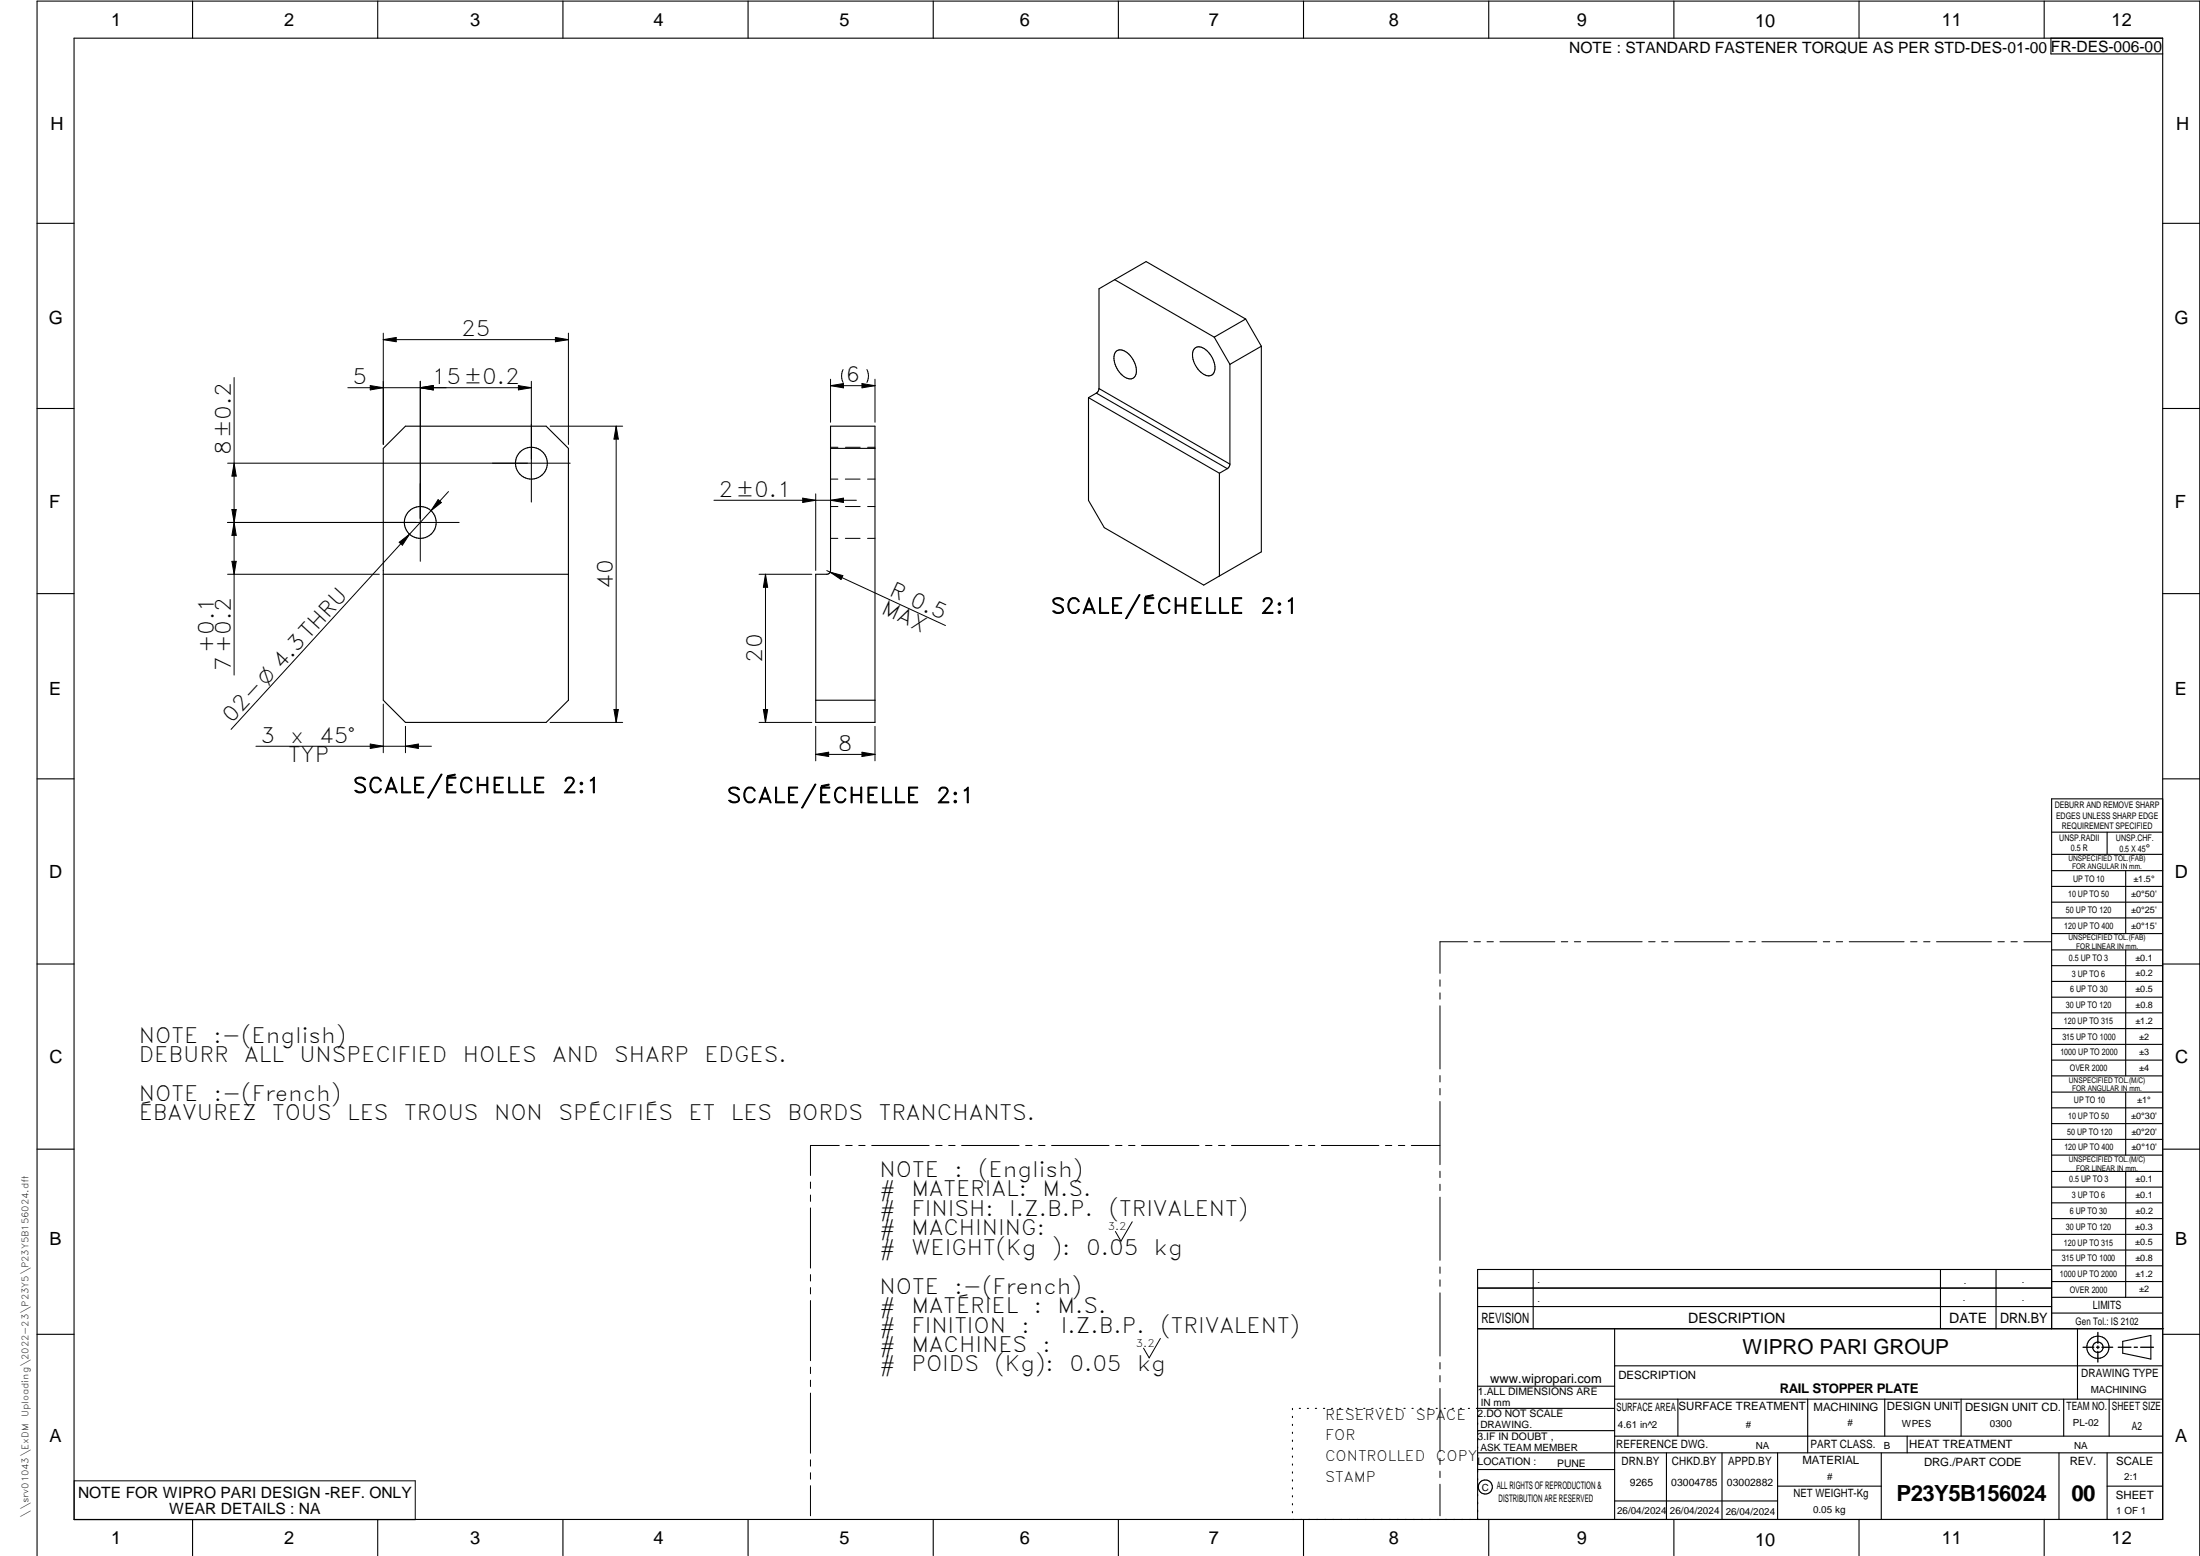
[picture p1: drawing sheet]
<svg xmlns="http://www.w3.org/2000/svg" width="594mm" height="420mm" viewBox="0 0 594 420" stroke-linecap="round" stroke-linejoin="round" font-family="sans-serif">
<g fill="none" stroke="#000" stroke-width=".3">
<path d="M20 10.3h564v400h-564zM52 .3v10M102 .3v10M152 .3v10M202 .3v10M252 .3v10M302 .3v10M352 .3v10M402 .3v10M452 .3v10M502 .3v10M552 .3v10"/>
<path d="M553.8 10.3v4.3h30.2M10 60.3h10M301 75.5l8.5-4.9 26.9 15.5M301 75.5l-4.2 2.5v26.9M301 75.5l26.9 15.5M584 60.3h10M301.4 94.9a2.81 2.81 0 0 1 3.8 1.2 5 5 0 0 1 1.2 5.7 2.54 2.54 0 0 1-3.7-.9 5.4 5.4 0 0 1-1.5-5.8zM322.6 94.1a2.45 2.45 0 0 1 3.4 .7 5.7 5.7 0 0 1 1.8 5.8 1.92 1.92 0 0 1-3.1 .2 5.8 5.8 0 0 1-2.3-6.5zM327.9 91l4.2 7.4M332.1 98.4v26.9M336.4 86.1l4.2 7.4M336.4 86.1l-8.5 4.9"/>
<path d="M340.6 93.5v55.5l-11.3 6.5M340.6 93.5l-8.5 4.9M10 110.3h10M224.3 115.1h12v80h-16v-40l3.3-.1 .5-.3 .2-.6zM293.9 107.4v27.7l4.3 7.4 26.8 15.5 4.3-2.5M293.9 107.4l35.4 20.4M296.1 106.2l-2.2 1.2M296.1 106.2l35.3 20.4M296.8 104.9l35.3 20.4M296.8 104.9l-.3 .8-.4 .5M584 110.3h10M103.5 121.1l6-6h38l6 6v68l-6 6h-38l-6-6z"/>
<path d="M224.3 121.1h12M329.3 127.8v27.7M331.4 126.6l-2.1 1.2M332.1 125.3l-.1 .6-.6 .7M103.5 155.1h50M10 160.3h10M584 160.3h10M220.3 189.1h16M10 210.3h10M584 215.7h-30v143.1M584 210.3h10M554 230.7h30"/>
<path d="M554 224.7h30M554 235.1h30M554 239.4h30M569 224.7v6M574 235.1v17M554 243.6h30M554 247.9h30M554 252.1h30M554 256.5h30M574 256.5v34M10 260.3h10M554 260.8h30"/>
<path d="M554 265h30M554 269.3h30M554 273.5h30M554 277.7h30M584 260.3h10M554 282h30M554 286.3h30M554 290.5h30M554 294.9h30M554 299.1h30M574 294.9v17M10 310.3h10"/>
<path d="M554 303.4h30M554 307.7h30M554 311.9h30M554 316.3h30M574 316.3v34M584 310.3h10M554 320.5h30M554 324.8h30M554 329.1h30M554 333.3h30M554 337.5h30M399 358.8h185.3"/>
<path d="M399 352.8h155M399 347.8h155M414 342.8v16M436 358.8v51.5M524 342.8v16M539 342.8v16M554 342.8h-155v67.5M554 341.8h30M554 346.1h30M554 350.3h30M554 354.6h30M561 358.8v19"/>
<path d="M10 360.3h10M399 374.3h37M436 368.8h148M436 377.8h148M453.1 377.8v10M488.1 377.8v14.5M508.9 377.8v10M529.6 377.8v10M557.3 377.8v10M569.5 377.8v10M573.2 362.2l7.6-1.6v6.4l-7.6-1.6zM584 360.3h10"/>
<path d="M349 380.3v.3M349 382.4v.4M349 384.6v.3M349 386.7v.4M349 388.9v.3M349 391v.4M349 393.2v.3M349 395.3v.3M349 397.4v.4M349 399.6v.3M350.9 380.3h.3M353 380.3h.3"/>
<path d="M355.2 380.3h.3M357.4 380.3h.3M359.6 380.3h.3M361.7 380.3h.3M363.9 380.3h.3M366.1 380.3h.3M368.3 380.3h.3M370.4 380.3h.3M372.6 380.3h.3M374.8 380.3h.3M376.9 380.3h.4M379.1 380.3h.3"/>
<path d="M381.3 380.3h.3M383.4 380.3h.4M385.6 380.3h.4M387.8 380.3h.3M390 380.3h.3M392.1 380.3h.4M394.3 380.3h.4M396.5 380.3h.3M399 396.8h37M399 392.3h185M399 386.3h37M436 387.8h148"/>
<path d="M436 380.3h-37.3M450 392.3v18M465 392.3v18M480 392.3v18M508 392.3v18M515 387.8v4.5M556 392.3v18M569 392.3v18M52 410.3v9.8M102 410.3v9.8M152 410.3v9.8M202 410.3v9.8"/>
<path d="M252 410.3v9.8M302 410.3v9.8M349 401.7v.4M349 403.9v.3M349 406v.4M349 408.2v.3M352 410.3v9.8M402 410.3v9.8M436 405.3h44M452 410.3v9.8M480 401.3h28M502 410.3v9.8"/>
<path d="M552 410.3v9.8M569 401.3h15M10 420.1v-419.8h584v419.8"/>
<circle cx="143.5" cy="125.1" r="4.3"/>
<circle cx="113.5" cy="141.1" r="4.3"/>
<circle cx="566.5" cy="363.8" r="1.4"/>
<circle cx="566.5" cy="363.8" r="3"/>
<circle cx="401.1" cy="401.5" r="1.91"/>
</g>
<g fill="none" stroke="#000" stroke-width=".27">
<path d="M103.5 90v30M103.5 91.7l3.5-.6v1.2zM103.5 91.7h50M150 91.1l3.5 .6-3.5 .6zM153.5 90v30M227.7 99.8l-.4 1.7 .4 1.8M234.1 99.8l.4 1.7-.4 1.8M63.2 101.9v80.4M93.9 104.7h49.6M100 104.1l3.5 .6-3.5 .6zM113.5 103v48.6M113.5 104.7l3.5-.6v1.2z"/>
<path d="M140 104.1l3.5 .6-3.5 .6zM143.5 103v32.6M148.5 115.1h19.6M166.4 115.1v80M166.4 115.1l.6 3.5h-1.2zM224.3 104.1l3.5-.5v1.1zM224.3 102.4v11.6M224.3 104.1h12M232.8 103.6l3.5 .5-3.5 .6zM236.3 102.4v11.6M61.5 125.1h92.5M62.6 137.6h1.2l-.6 3.5z"/>
<path d="M63.2 125.1l.6 3.5h-1.2zM118.3 134.9l.9 .8-2.8 2.2zM121.1 132.7l-58.7 64.3M192.8 135.1h38.5M216.8 134.5l3.5 .6-3.5 .6zM220.3 133.3v20.7M224.3 135.1l3.5-.6v1.2zM224.3 129.4h1.9M224.3 136.8h2M224.3 120.8h2M228.3 129.4h4M228.3 136.8h4"/>
<path d="M228.3 120.8h4M234.3 129.4h2M234.3 136.8h2M234.3 120.8h2M61.5 141.1h62.5M61.5 155.1h40.9M62.6 151.6h1.2l-.6 3.5zM63.2 141.1l.6 3.5h-1.2zM107.8 146.4l2.8-2.1-1.9 2.9zM205 155.1h14.2M206.7 155.1v40M206.7 155.1l.6 3.5h-1.2z"/>
<path d="M223.3 154.1l32 14.8M224.2 154.5l3.4 .9-.5 1.1zM224.3 145.4h1.9M228.3 145.4h4M234.3 145.4h2M103.5 190.1v13.2M109.5 196.1v7.2M148.5 195.1h19.6M165.8 191.6h1.2l-.6 3.5zM205 195.1h14.2M206.1 191.6h1.2l-.6 3.5zM220.3 196.1v9.3"/>
<path d="M236.3 196.1v9.3M69.1 201.5h47.4M100 200.9l3.5 .6-3.5 .6zM109.5 201.5l3.5-.6v1.2zM220.3 203.7h16M220.3 203.7l3.5-.6v1.2zM232.8 203.1l3.5 .6-3.5 .6zM396.3 254.3h-7.5v8.5M398 254.3h1.8M401.5 254.3h1.8M405 254.3h14.9M421.6 254.3h1.7"/>
<path d="M425.1 254.3h1.7M428.6 254.3h14.8M445.2 254.3h1.7M448.7 254.3h1.7M452.2 254.3h14.8M468.8 254.3h1.7M472.3 254.3h1.7M475.8 254.3h14.8M492.4 254.3h1.7M495.9 254.3h1.7M499.4 254.3h14.8M515.9 254.3h1.8"/>
<path d="M519.4 254.3h1.8M522.9 254.3h14.9M539.5 254.3h1.7M543 254.3h1.7M546.5 254.3h7.4M388.8 264.6v1.7M388.8 268.1v1.7M388.8 271.6v17M388.8 290.4v1.8M388.8 293.9v1.8M388.8 297.4v17.1M218.9 319.2v1.7"/>
<path d="M226.6 309.3h-7.7v8.1M228.4 309.3h1.7M231.9 309.3h1.7M235.4 309.3h15.5M252.7 309.3h1.7M256.2 309.3h1.7M259.7 309.3h15.5M277 309.3h1.7M280.5 309.3h1.7M284 309.3h15.5M301.2 309.3h1.8M304.8 309.3h1.7"/>
<path d="M308.2 309.3h15.6M325.5 309.3h1.8M329 309.3h1.8M332.5 309.3h15.6M349.8 309.3h1.8M353.3 309.3h1.7M356.8 309.3h15.5M374.1 309.3h1.7M377.6 309.3h1.7M381.1 309.3h7.7M388.8 316.3v1.7M388.8 319.8v1.7"/>
<path d="M218.9 322.7v1.7M218.9 326.2v16.2M305.7 329.9l-3 5.3-1.5-2.7M388.8 323.3v17M218.9 344.2v1.7M218.9 347.7v1.7M218.9 351.2v16.2M388.8 342.1v1.7M388.8 345.6v1.7M388.8 349.1v17.1M218.9 369.2v1.7M218.9 372.7v1.7"/>
<path d="M218.9 376.2v16.2M313.3 361.4l-3 5.3-1.5-2.7M388.8 367.9v1.8M388.8 371.4v1.7M388.8 374.9v17.1M20 399.9h92.1v10.5h-92.1zM218.9 394.2v1.7M218.9 397.7v1.7M388.8 393.8v1.7M388.8 397.3v1.7M218.9 401.2v8.1M388.8 400.8v8.5"/>
</g>
<path d="M566.5 359.8v2.9M562.5 363.8h2.9M566.1 363.8h.8M566.5 363.5v.7M566.5 364.9v2.9M567.6 363.8h2.9M572 363.8h3.4M576.3 363.8h.9M578.1 363.8h3.4" fill="none" stroke="#000" stroke-width=".36"/>
<g fill="#000">
<path d="M103.5 91.7l3.5-.6v1.2zM150 91.1l3.5 .6-3.5 .6zM100 104.1l3.5 .6-3.5 .6zM113.5 104.7l3.5-.6v1.2zM140 104.1l3.5 .6-3.5 .6zM166.4 115.1l.6 3.5h-1.2zM224.3 104.1l3.5-.5v1.1zM232.8 103.6l3.5 .5-3.5 .6zM62.6 137.6h1.2l-.6 3.5zM63.2 125.1l.6 3.5h-1.2zM118.3 134.9l.9 .8-2.8 2.2zM216.8 134.5l3.5 .6-3.5 .6z"/>
<path d="M224.3 135.1l3.5-.6v1.2zM62.6 151.6h1.2l-.6 3.5zM63.2 141.1l.6 3.5h-1.2zM107.8 146.4l2.8-2.1-1.9 2.9zM206.7 155.1l.6 3.5h-1.2zM224.2 154.5l3.4 .9-.5 1.1zM165.8 191.6h1.2l-.6 3.5zM206.1 191.6h1.2l-.6 3.5zM100 200.9l3.5 .6-3.5 .6zM109.5 201.5l3.5-.6v1.2zM220.3 203.7l3.5-.6v1.2zM232.8 203.1l3.5 .6-3.5 .6z"/>
</g>
<g font-size="6">
<text x="512.1" y="405.2">P23Y5B156024</text>
<text x="559.4" y="405.2">00</text>
</g>
<g font-size="5.7">
<text x="124.5" y="90.8">25</text>
<text x="95.2" y="103.8">5</text>
<text x="116.6" y="103.8">15±0.2</text>
<text x="228.3" y="103.3">6</text>
<text x="62.3" y="123" transform="rotate(-90 62.3 123)">8±0.2</text>
<text x="194" y="134.2">2±0.1</text>
<text x="165.5" y="159" transform="rotate(-90 165.5 159)">40</text>
<text x="239.9" y="160.8" transform="rotate(25 239.9 160.8)">R 0.5</text>
<text x="237.7" y="165.5" transform="rotate(25 237.7 165.5)">MAX</text>
<text x="283.7" y="165.7">SCALE/ÉCHELLE</text>
<text x="340.3" y="165.7">2:1</text>
<text x="57.8" y="176.4" transform="rotate(-90 57.8 176.4)">+0.1</text>
<text x="205.8" y="179" transform="rotate(-90 205.8 179)">20</text>
<text x="62.3" y="181.1" transform="rotate(-90 62.3 181.1)">7+0.2</text>
<text x="76" y="180.8" transform="rotate(-47 76 180.8)">4.3THRU</text>
<text x="62.6" y="195.5" transform="rotate(-47 62.6 195.5)">02-</text>
<text x="70.3" y="200.6">3</text>
<text x="78.4" y="200.6">x</text>
<text x="86.2" y="200.6">45°</text>
<text x="226.3" y="202.8">8</text>
<text x="77.8" y="205.9">TYP</text>
<text x="95.3" y="214.1">SCALE/ÉCHELLE</text>
<text x="151.8" y="214.1">2:1</text>
<text x="196.2" y="216.8">SCALE/ÉCHELLE</text>
<text x="252.8" y="216.8">2:1</text>
<text x="37.5" y="281.6">NOTE</text>
<text x="57.7" y="281.6">:-(English)</text>
<text x="37.5" y="286.8">DEBURR</text>
<text x="66" y="286.8">ALL</text>
<text x="80.8" y="286.8">UNSPECIFIED</text>
<text x="125" y="286.8">HOLES</text>
<text x="149.1" y="286.8">AND</text>
<text x="165.8" y="286.8">SHARP</text>
<text x="190.2" y="286.8">EDGES.</text>
<text x="37.5" y="297.3">NOTE</text>
<text x="57.7" y="297.3">:-(French)</text>
<text x="37.5" y="302.6">ÉBAVUREZ</text>
<text x="73.5" y="302.6">TOUS</text>
<text x="93.8" y="302.6">LES</text>
<text x="109.1" y="302.6">TROUS</text>
<text x="133.4" y="302.6">NON</text>
<text x="150.8" y="302.6">SPÉCIFIÉS</text>
<text x="185.9" y="302.6">ET</text>
<text x="197.3" y="302.6">LES</text>
<text x="212.7" y="302.6">BORDS</text>
<text x="237.3" y="302.6">TRANCHANTS.</text>
<text x="237.5" y="317.8">NOTE</text>
<text x="257.7" y="317.8">:</text>
<text x="264.2" y="317.8">(English)</text>
<text x="237.5" y="323.1">#</text>
<text x="246.1" y="323.1">MATERIAL:</text>
<text x="281.5" y="323.1">M.S.</text>
<text x="237.5" y="328.3">#</text>
<text x="246.1" y="328.3">FINISH:</text>
<text x="272.5" y="328.3">I.Z.B.P.</text>
<text x="299.4" y="328.3">(TRIVALENT)</text>
<text x="237.5" y="333.6">#</text>
<text x="246.1" y="333.6">MACHINING:</text>
<text x="237.5" y="338.8">#</text>
<text x="246.1" y="338.8">WEIGHT(Kg</text>
<text x="284" y="338.8">):</text>
<text x="293.3" y="338.8">0.05</text>
<text x="311.6" y="338.8">kg</text>
<text x="237.5" y="349.3">NOTE</text>
<text x="257.7" y="349.3">:-(French)</text>
<text x="237.5" y="354.6">#</text>
<text x="237.5" y="359.8">#</text>
<text x="246.1" y="354.6">MATÉRIEL</text>
<text x="246.1" y="359.8">FINITION</text>
<text x="275.9" y="359.8">:</text>
<text x="279.2" y="354.6">:</text>
<text x="285.6" y="354.6">M.S.</text>
<text x="286.5" y="359.8">I.Z.B.P.</text>
<text x="313.4" y="359.8">(TRIVALENT)</text>
<text x="237.5" y="365.1">#</text>
<text x="246.1" y="365.1">MACHINES</text>
<text x="281.6" y="365.1">:</text>
<text x="237.5" y="370.3">#</text>
<text x="246.1" y="370.3">POIDS</text>
<text x="268.6" y="370.3">(Kg):</text>
<text x="288.8" y="370.3">0.05</text>
<text x="307.1" y="370.3">kg</text>
</g>
<text font-size="5.6" x="470.5" y="365.5">WIPRO PARI GROUP</text>
<text font-size="5.4" x="71.9" y="185.3" transform="rotate(-48 71.9 185.3)">O</text>
<g font-size="4.9">
<text x="30" y="7">1</text>
<text x="76.7" y="7">2</text>
<text x="127" y="7">3</text>
<text x="176.5" y="7">4</text>
<text x="226.7" y="7">5</text>
<text x="275.4" y="7">6</text>
<text x="326.4" y="7">7</text>
<text x="375" y="7">8</text>
<text x="425.8" y="7">9</text>
<text x="473.9" y="7.4">10</text>
<text x="524.3" y="7">11</text>
<text x="570.2" y="7">12</text>
<text x="13.6" y="35.2">H</text>
<text x="587.6" y="35.2">H</text>
<text x="13.2" y="87.5">G</text>
<text x="587.2" y="87.5">G</text>
<text x="13.3" y="137.1">F</text>
<text x="587.3" y="137.1">F</text>
<text x="13.3" y="187.6">E</text>
<text x="587.3" y="187.6">E</text>
<text x="13.3" y="237">D</text>
<text x="587.3" y="237">D</text>
<text x="13.4" y="287.1">C</text>
<text x="587.4" y="287.1">C</text>
<text x="13.4" y="336.3">B</text>
<text x="587.4" y="336.3">B</text>
<text x="13.4" y="389.3">A</text>
<text x="587.4" y="389.3">A</text>
<text x="30" y="417">1</text>
<text x="76.7" y="417">2</text>
<text x="127" y="417">3</text>
<text x="176.5" y="417">4</text>
<text x="226.7" y="417">5</text>
<text x="275.4" y="417">6</text>
<text x="326.4" y="417">7</text>
<text x="375" y="417">8</text>
<text x="425.8" y="417">9</text>
<text x="473.9" y="417.4">10</text>
<text x="524.3" y="417">11</text>
<text x="570.2" y="417">12</text>
</g>
<g font-size="4.2">
<text x="423.7" y="14.3">NOTE : STANDARD FASTENER TORQUE AS PER STD-DES-01-00</text>
<text x="553.8" y="14">FR-DES-006-00</text>
<text x="21.1" y="404.4">NOTE FOR WIPRO PARI DESIGN -REF. ONLY</text>
<text x="45.7" y="408.9">WEAR DETAILS : NA</text>
</g>
<g font-size="3.9">
<text x="357.8" y="383.4">RESERVED</text>
<text x="382.3" y="383.4">SPACE</text>
<text x="357.8" y="388.9">FOR</text>
<text x="357.8" y="394.5">CONTROLLED</text>
<text x="387.8" y="394.5">COPY</text>
<text x="357.8" y="400.1">STAMP</text>
</g>
<g font-size="3.8">
<text x="400.1" y="357.1">REVISION</text>
<text x="455.9" y="357.1">DESCRIPTION</text>
<text x="526.4" y="357.1">DATE</text>
<text x="540.1" y="357.1">DRN.BY</text>
</g>
<text font-size="3.6" x="480.6" y="376.2">RAIL STOPPER PLATE</text>
<text font-size="3.5" x="402.4" y="373.3">www.wipropari.com</text>
<g font-size="3.1">
<text x="565.2" y="353.5">LIMITS</text>
<text x="562" y="371.7">DRAWING TYPE</text>
<text x="437" y="372.3">DESCRIPTION</text>
<text x="436.5" y="380.9">SURFACE AREA</text>
<text x="453.3" y="380.9">SURFACE TREATMENT</text>
<text x="489.7" y="380.9">MACHINING</text>
<text x="509.5" y="380.9">DESIGN UNIT</text>
<text x="530.6" y="380.9">DESIGN UNIT CD.</text>
<text x="558" y="380.7">TEAM NO.</text>
<text x="570.3" y="380.7">SHEET SIZE</text>
<text x="575.6" y="386.1">A2</text>
<text x="436.4" y="391.1">REFERENCE DWG.</text>
<text x="437.9" y="395.5">DRN.BY</text>
<text x="451.5" y="395.5">CHKD.BY</text>
<text x="466.6" y="395.5">APPD.BY</text>
<text x="486.7" y="395.4">MATERIAL</text>
<text x="488.9" y="391">PART CLASS.</text>
<text x="515.6" y="391">HEAT TREATMENT</text>
<text x="519.6" y="395.9">DRG./PART CODE</text>
<text x="558.9" y="395.6">REV.</text>
<text x="571.4" y="395.6">SCALE</text>
<text x="484.3" y="404.3">NET WEIGHT-Kg</text>
<text x="571.4" y="404.7">SHEET</text>
</g>
<text font-size="3" x="579.5" y="230.1">°</text>
<g font-size="2.8">
<text x="299.1" y="332.1">3.2</text>
<text x="560.5" y="357.7">Gen Tol.: IS 2102</text>
<text x="306.7" y="363.6">3.2</text>
<text x="399.1" y="376.7">1.ALL DIMENSIONS ARE</text>
<text x="399" y="382.7">2.DO NOT SCALE</text>
<text x="399" y="388.7">3.IF IN DOUBT ,</text>
<text x="399" y="395.5">LOCATION :</text>
<text x="420.5" y="396">PUNE</text>
<text x="440.2" y="401.3">9265</text>
<text x="451.3" y="401.2">03004785</text>
<text x="466.3" y="401.3">03002882</text>
<text x="404.2" y="402">ALL RIGHTS OF REPRODUCTION &amp;</text>
<text x="404.7" y="405.4">DISTRIBUTION ARE RESERVED</text>
</g>
<g font-size="2.7">
<text x="564.6" y="376.2">MACHINING</text>
<text x="399.9" y="379.7">IN mm</text>
<text x="399.8" y="385.7">DRAWING.</text>
<text x="436.9" y="385.5">4.61 in^2</text>
<text x="471.4" y="385.6">#</text>
<text x="498.9" y="385.1">#</text>
<text x="513.6" y="385.3">WPES</text>
<text x="537.3" y="385.2">0300</text>
<text x="559.7" y="385.2">PL-02</text>
<text x="399.8" y="391.8">ASK TEAM MEMBER</text>
<text x="474.1" y="391.2">NA</text>
<text x="508.7" y="391.2">B</text>
<text x="560.1" y="391.2">NA</text>
<text x="493.4" y="399.6">#</text>
<text x="573.6" y="399.8">2:1</text>
<text x="400.1" y="402.5">C</text>
<text x="436.7" y="408.7">26/04/2024</text>
<text x="450.9" y="408.8">26/04/2024</text>
<text x="466" y="409">26/04/2024</text>
<text x="489.6" y="408.5">0.05 kg</text>
<text x="571.5" y="408.7">1 OF 1</text>
</g>
<g font-size="2.5">
<text x="559.2" y="229.9">0.5 R</text>
<text x="572.3" y="230.1">0.5 X 45</text>
<text x="559.4" y="323.5">3 UP TO 6</text>
<text x="558.9" y="327.8">6 UP TO 30</text>
<text x="557.8" y="332">30 UP TO 120</text>
<text x="415.2" y="346.4">.</text>
<text x="530.3" y="346.6">.</text>
<text x="545.9" y="346.4">.</text>
<text x="415.2" y="351.5">.</text>
<text x="530.1" y="351.3">.</text>
<text x="545.9" y="351.4">.</text>
</g>
<g font-size="2.4">
<text x="554.9" y="218.3">DEBURR AND REMOVE SHARP</text>
<text x="555.2" y="221.1">EDGES UNLESS SHARP EDGE</text>
<text x="556.1" y="227.2">UNSP.RADII</text>
<text x="556.8" y="223.8">REQUIREMENT SPECIFIED</text>
<text x="571.4" y="227">UNSP.CHF.</text>
<text x="559.8" y="238">UP TO 10</text>
<text x="576.1" y="238.1">±1.5°</text>
<text x="558.5" y="242.3">10 UP TO 50</text>
<text x="575.5" y="242.3">±0°50'</text>
<text x="557.4" y="250.8">120 UP TO 400</text>
<text x="557.9" y="246.5">50 UP TO 120</text>
<text x="575.5" y="250.8">±0°15'</text>
<text x="575.5" y="246.6">±0°25'</text>
<text x="558.7" y="259.4">0.5 UP TO 3</text>
<text x="559.5" y="263.7">3 UP TO 6</text>
<text x="576.6" y="259.4">±0.1</text>
<text x="576.6" y="263.7">±0.2</text>
<text x="559" y="268">6 UP TO 30</text>
<text x="576.6" y="268">±0.5</text>
<text x="557.9" y="272.2">30 UP TO 120</text>
<text x="576.6" y="272.2">±0.8</text>
<text x="556.9" y="280.7">315 UP TO 1000</text>
<text x="557.3" y="276.5">120 UP TO 315</text>
<text x="576.6" y="276.5">±1.2</text>
<text x="577.7" y="280.7">±2</text>
<text x="556.4" y="284.9">1000 UP TO 2000</text>
<text x="577.6" y="285">±3</text>
<text x="558.9" y="289.2">OVER 2000</text>
<text x="577.7" y="289.3">±4</text>
<text x="560" y="297.9">UP TO 10</text>
<text x="577.1" y="297.9">±1°</text>
<text x="558.5" y="302.1">10 UP TO 50</text>
<text x="575.5" y="302.2">±0°30'</text>
<text x="557.5" y="310.6">120 UP TO 400</text>
<text x="558.2" y="306.4">50 UP TO 120</text>
<text x="575.5" y="310.6">±0°10'</text>
<text x="575.5" y="306.4">±0°20'</text>
<text x="558.8" y="319.2">0.5 UP TO 3</text>
<text x="576.6" y="323.5">±0.1</text>
<text x="576.6" y="319.3">±0.1</text>
<text x="576.7" y="327.8">±0.2</text>
<text x="576.6" y="332">±0.3</text>
<text x="556.8" y="340.6">315 UP TO 1000</text>
<text x="557.3" y="336.3">120 UP TO 315</text>
<text x="576.6" y="336.3">±0.5</text>
<text x="576.6" y="340.6">±0.8</text>
<text x="556.2" y="344.8">1000 UP TO 2000</text>
<text x="576.6" y="344.8">±1.2</text>
<text x="558.9" y="349">OVER 2000</text>
<text x="577.7" y="349">±2</text>
<text x="7.7" y="382.7" transform="rotate(-90 7.7 382.7)">Uploading\2022-23\P23Y5\P23Y5B156024.dft</text>
<text x="7.7" y="409.9" transform="rotate(-90 7.7 409.9)">\\srv01043\ExDM</text>
</g>
<g font-size="2.1">
<text x="558.6" y="232.4">UNSPECIFIED TOL.(FAB)</text>
<text x="559.5" y="234.8">FOR ANGULAR IN mm.</text>
<text x="558.6" y="254">UNSPECIFIED TOL.(FAB)</text>
<text x="560.7" y="256.3">FOR LINEAR IN mm.</text>
<text x="558.7" y="292.4">UNSPECIFIED TOL.(M/C)</text>
<text x="559.6" y="294.7">FOR ANGULAR IN mm.</text>
<text x="558.7" y="313.8">UNSPECIFIED TOL.(M/C)</text>
<text x="560.6" y="316.2">FOR LINEAR IN mm.</text>
</g>
</svg>
